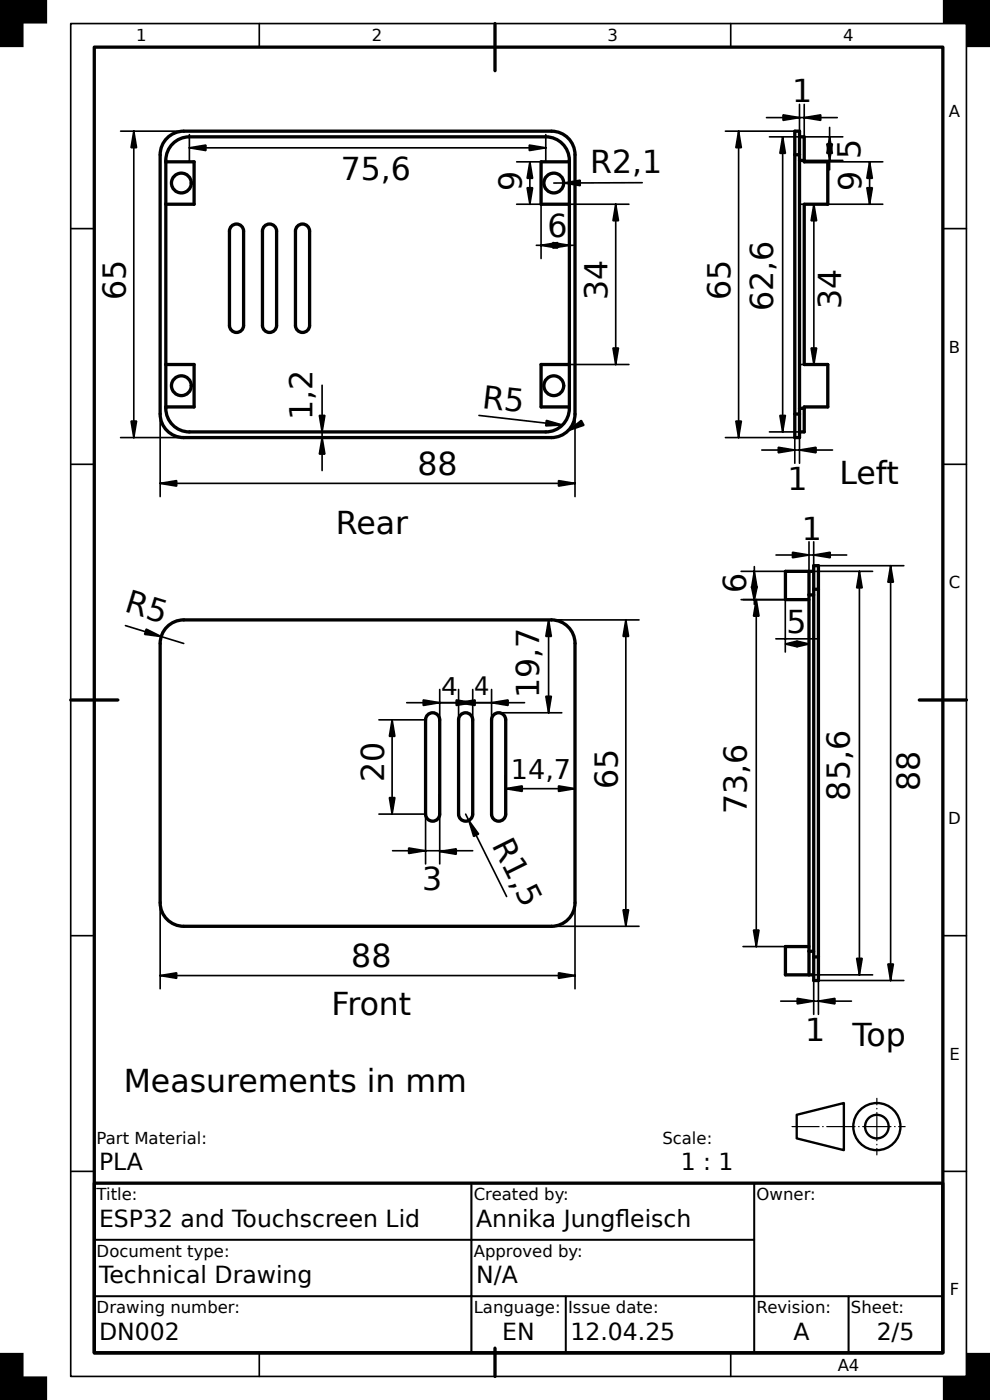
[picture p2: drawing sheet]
<svg xmlns="http://www.w3.org/2000/svg" width="210mm" height="297mm" viewBox="0 0 210 297" stroke-linecap="round" stroke-linejoin="round" font-family="sans-serif">
<path d="M20 10h180v277h-180zM105 5v10M15 148.5h10M195 148.5h10M20 251h180v36h-180zM105 286v6" fill="none" stroke="#000" stroke-width=".7"/>
<g fill="none" stroke="#000" stroke-width=".35">
<path d="M15 5h190v287h-190zM55 5v5M155 5v5M15 48.5h5M200 48.5h5M15 98.5h5M200 98.5h5M15 198.5h5M200 198.5h5M15 248.5h5M20 251h80v12h-80zM100 251h60v12h-60z"/>
<path d="M160 251h40v24h-40zM200 248.5h5M20 275h80v12h-80zM20 263h80v12h-80zM100 275h20v12h-20zM100 263h60v12h-60zM120 275h40v12h-40zM160 275h20v12h-20zM180 275h20v12h-20zM55 287v5M155 287v5"/>
</g>
<path d="M0 0h10v5h-5v5h-5zM200 0h10v10h-5v-5h-5zM0 287h5v5h5v5h-10zM200 292h5v-5h5v10h-10z" fill="#000"/>
<g fill="none" stroke="#000" stroke-width=".5">
<path d="M169 236.5l10-2.5v10l-10-2.5z"/>
<circle cx="186" cy="239" r="5"/>
<circle cx="186" cy="239" r="2.5"/>
</g>
<path d="M168 239h24" fill="none" stroke="#000" stroke-width=".25" stroke-dasharray="6 .7 .1 .7" stroke-dashoffset=".2"/>
<path d="M186 245v-12" fill="none" stroke="#000" stroke-width=".25" stroke-dasharray="6 .7 .1 .7" stroke-dashoffset="4.6"/>
<g fill="#fff">
<path d="M35.8 29a5 5 0 0 1 3.2-1.2h78a5 5 0 0 1 5 5v55a5 5 0 0 1-5 5h-78a5 5 0 0 1-5-5v-55a5 5 0 0 1 1.8-3.8z" fill-rule="evenodd"/>
<path d="M37 30.2a5 5 0 0 1 3.2-1.2h75.6a5 5 0 0 1 5 5v52.6a5 5 0 0 1-5 5h-75.6a5 5 0 0 1-5-5v-52.6a5 5 0 0 1 1.8-3.8z" fill-rule="evenodd"/>
<path d="M37 30.2a5 5 0 0 1 3.2-1.2h75.6a5 5 0 0 1 5 5.3h-6v9h6v34h-6v9h6a5 5 0 0 1-5 5.3h-75.6a5 5 0 0 1-5-5.3h6v-9h-6v-34h6v-9h-6a5 5 0 0 1 1.8-4.1z" fill-rule="evenodd"/>
<path d="M49 48.1a1.5 1.5 0 0 1 1.6-.5 1.5 1.5 0 0 1 1.1 1.4v20a1.5 1.5 0 0 1-1.5 1.5 1.5 1.5 0 0 1-1.5-1.5v-20z" fill-rule="evenodd"/>
<path d="M56.3 47.8a1.5 1.5 0 0 1 1.6-.1 1.5 1.5 0 0 1 .8 1.3v20a1.5 1.5 0 0 1-1.5 1.5 1.5 1.5 0 0 1-1.5-1.5v-20v-.4z" fill-rule="evenodd"/>
<path d="M63.3 47.8a1.5 1.5 0 0 1 1.6-.1 1.5 1.5 0 0 1 .8 1.3v20a1.5 1.5 0 0 1-1.5 1.5 1.5 1.5 0 0 1-1.5-1.5v-20v-.4z" fill-rule="evenodd"/>
<path d="M35.2 34.3h6v9h-6z" fill-rule="evenodd"/>
<path d="M114.8 34.3h6v9h-6z" fill-rule="evenodd"/>
<path d="M35.2 77.3h6v9h-6z" fill-rule="evenodd"/>
<path d="M114.8 77.3h6v9h-6z" fill-rule="evenodd"/>
<circle cx="38.5" cy="38.8" r="2.1"/>
<circle cx="117.5" cy="81.8" r="2.1"/>
<circle cx="38.5" cy="81.8" r="2.1"/>
<circle cx="117.5" cy="38.8" r="2.1"/>
</g>
<g fill="none" stroke="#000" stroke-width=".7">
<path d="M35.2 34.3h6v9h-6M35.8 29a5 5 0 0 1 3.2-1.2h78a5 5 0 0 1 5 5v55a5 5 0 0 1-5 5h-78a5 5 0 0 1-5-5v-55a5 5 0 0 1 1.8-3.8zM37 30.2a5 5 0 0 1 3.2-1.2h75.6a5 5 0 0 1 5 5v52.6a5 5 0 0 1-5 5h-75.6a5 5 0 0 1-5-5v-52.6a5 5 0 0 1 1.8-3.8zM120.8 34.3h-6v9h6M49 48.1a1.5 1.5 0 0 1 1.6-.5 1.5 1.5 0 0 1 1.1 1.4v20a1.5 1.5 0 0 1-1.5 1.5 1.5 1.5 0 0 1-1.5-1.5v-20zM56.3 47.8a1.5 1.5 0 0 1 1.6-.1 1.5 1.5 0 0 1 .8 1.3v20a1.5 1.5 0 0 1-1.5 1.5 1.5 1.5 0 0 1-1.5-1.5v-20v-.4zM63.3 47.8a1.5 1.5 0 0 1 1.6-.1 1.5 1.5 0 0 1 .8 1.3v20a1.5 1.5 0 0 1-1.5 1.5 1.5 1.5 0 0 1-1.5-1.5v-20v-.4zM35.2 77.3h6v9h-6M120.8 77.3h-6v9h6"/>
<circle cx="38.5" cy="38.8" r="2.1"/>
<circle cx="117.5" cy="38.8" r="2.1"/>
<circle cx="38.5" cy="81.8" r="2.1"/>
<circle cx="117.5" cy="81.8" r="2.1"/>
</g>
<g fill="none" stroke="#000" stroke-width=".35">
<path d="M25.6 27.8h13.4M28.4 27.8v65M34 32.8v72.5M40.2 31.4h75.6M40.2 28.6v5.6M109.6 34.3h5.6M112.4 34.3v9M114.8 34.3v20.5M115.8 28.6v5.6M120.8 34.3v20.5M122 32.8v72.5M136.2 38.8h-18.7"/>
<path d="M109.6 43.3h5.6M113.8 52h8M120.8 43.3h12.6M130.6 43.3v34M120.8 77.3h12.6M25.6 92.8h13.4M40.2 92.8h30.9M40.2 91.6h30.9M68.3 81.7v18.1M101.6 88.1l17.7 2.1M34 102.5h88"/>
</g>
<g fill="#000" stroke="#000" stroke-width=".35">
<path d="M28.4 27.8l.6 3.5h-1.2zM40.2 31.4l3.5-.6v1.1zM112.4 34.3l.6 3.5h-1.2zM112.3 30.8l3.5 .6-3.5 .5zM119.6 38.8l3.5-.6v1.2zM111.8 39.8h1.2l-.6 3.5zM114.8 52l3.5-.5v1.1zM117.3 51.5l3.5 .5-3.5 .6zM130.6 43.3l.6 3.5h-1.2zM130 73.8h1.2l-.6 3.5zM27.8 89.3h1.2l-.6 3.5zM68.3 92.8l.6 3.5h-1.2z"/>
<path d="M67.7 88.1h1.2l-.6 3.5zM115.9 89.2l3.4 1-3.5 .1zM120.5 91.4l2.8-2.2 .6 1zM34 102.5l3.5-.5v1.1zM118.5 102l3.5 .5-3.5 .6z"/>
</g>
<g fill="#fff">
<path d="M35.8 132.7a5 5 0 0 1 3.2-1.2h78a5 5 0 0 1 5 5v55a5 5 0 0 1-5 5h-78a5 5 0 0 1-5-5v-55a5 5 0 0 1 1.8-3.8z" fill-rule="evenodd"/>
<path d="M104.6 151.8a1.5 1.5 0 0 1 1.6-.5 1.5 1.5 0 0 1 1.1 1.4v20a1.5 1.5 0 0 1-1.5 1.5 1.5 1.5 0 0 1-1.5-1.5v-20z" fill-rule="evenodd"/>
<path d="M90.9 151.5a1.5 1.5 0 0 1 1.6-.1 1.5 1.5 0 0 1 .8 1.3v20a1.5 1.5 0 0 1-1.5 1.5 1.5 1.5 0 0 1-1.5-1.5v-20v-.5z" fill-rule="evenodd"/>
<path d="M97.9 151.5a1.5 1.5 0 0 1 1.6-.1 1.5 1.5 0 0 1 .8 1.3v20a1.5 1.5 0 0 1-1.5 1.5 1.5 1.5 0 0 1-1.5-1.5v-20v-.5z" fill-rule="evenodd"/>
</g>
<path d="M35.8 132.7a5 5 0 0 1 3.2-1.2h78a5 5 0 0 1 5 5v55a5 5 0 0 1-5 5h-78a5 5 0 0 1-5-5v-55a5 5 0 0 1 1.8-3.8zM90.9 151.5a1.5 1.5 0 0 1 1.6-.1 1.5 1.5 0 0 1 .8 1.3v20a1.5 1.5 0 0 1-1.5 1.5 1.5 1.5 0 0 1-1.5-1.5v-20v-.5zM97.9 151.5a1.5 1.5 0 0 1 1.6-.1 1.5 1.5 0 0 1 .8 1.3v20a1.5 1.5 0 0 1-1.5 1.5 1.5 1.5 0 0 1-1.5-1.5v-20v-.5zM104.6 151.8a1.5 1.5 0 0 1 1.6-.5 1.5 1.5 0 0 1 1.1 1.4v20a1.5 1.5 0 0 1-1.5 1.5 1.5 1.5 0 0 1-1.5-1.5v-20z" fill="none" stroke="#000" stroke-width=".7"/>
<g fill="none" stroke="#000" stroke-width=".35">
<path d="M26.6 132.7l12.4 3.8M105.8 131.5h29.8M116.4 131.5v19.7M132.8 131.5v65M80.4 152.7h9.9M83.2 152.7v20M86.3 149.1h25M93.3 146.3v37M97.3 146.3v26.4M100.3 146.3v26.4M104.3 146.3v26.4M105.8 151.2h13.4"/>
<path d="M80.4 172.7h9.9M90.3 168.6v14.7M98.8 172.7l8.7 17.5M107.3 167.3h14.7M107.3 164.5v8.2M122 164.5v8.2M34 191.5v18.3M83.3 180.5h17M117 196.5h18.6M122 191.5v18.3M34 207h88"/>
</g>
<g fill="#000" stroke="#000" stroke-width=".35">
<path d="M31 133.5l3.2 1.5-3.5-.4zM116.4 131.5l.6 3.5h-1.2zM132.8 131.5l.5 3.5h-1.1zM83.2 152.7l.6 3.5h-1.2zM89.8 148.5l3.5 .6-3.5 .6zM97.3 149.1l3.5-.6v1.2zM96.8 148.5l3.5 .6-3.5 .6zM104.3 149.1l3.5-.6v1.2zM115.8 147.7h1.2l-.6 3.5zM82.6 169.2h1.2l-.6 3.5zM99.4 174.1l2.1 2.8-1 .5zM107.3 167.3l3.5-.6v1.2z"/>
<path d="M118.5 166.7l3.5 .6-3.5 .6zM86.7 179.9l3.5 .6-3.5 .6zM93.3 180.6l3.5-.5v1.1zM132.2 193h1.1l-.5 3.5zM34 207l3.5-.6v1.1zM118.5 206.4l3.5 .6-3.5 .5z"/>
</g>
<g fill="#fff">
<path d="M168.6 27.8h1v1.2h1v5.3h5v9h-5v34h5v9h-5v5.3h-1v1.2h-1z" fill-rule="evenodd"/>
<path d="M169.6 34h1v.3h5v9h-5v34h5v9h-5v.3h-1z" fill-rule="evenodd"/>
<path d="M168.6 32.8h1v55h-1z" fill-rule="evenodd"/>
<path d="M168.6 87.8h1v5h-1z" fill-rule="evenodd"/>
<path d="M168.6 27.8h1v5h-1z" fill-rule="evenodd"/>
<path d="M169.6 86.6h1v5h-1z" fill-rule="evenodd"/>
<path d="M169.6 29h1v5h-1z" fill-rule="evenodd"/>
</g>
<path d="M168.6 27.8h1v65h-1zM168.6 32.8h1M169.6 29h1v5.3h5v9h-5v34h5v9h-5v5.3h-1M169.6 34h1M168.6 87.8h1M169.6 86.6h1" fill="none" stroke="#000" stroke-width=".7"/>
<g fill="none" stroke="#000" stroke-width=".35">
<path d="M153.9 27.8h14.7M156.7 27.8v65M162.6 24.9h15M163.2 29h6.4M166 29v62.6M169.6 22.1v10.7M170.6 34h8.2M170.6 29h8.2M170.6 22.1v10.7M175.6 34.3h11.7M176 27v9M184.5 34.3v9"/>
<path d="M169.8 43.3h5.6M172.6 43.3v34M175.6 43.3h11.7M169.8 77.3h5.6M153.9 92.8h14.7M161.6 95.5h15M163.2 91.6h6.4M168.6 87.8v10.5M169.6 87.8v10.5"/>
</g>
<g fill="#000" stroke="#000" stroke-width=".35">
<path d="M156.7 27.8l.6 3.5h-1.2zM166 29l.6 3.5h-1.2zM166.1 24.4l3.5 .5-3.5 .6zM170.6 24.9l3.5-.5v1.1zM175.4 30.5h1.2l-.6 3.5zM176 29l.6 3.5h-1.2zM184.5 34.3l.5 3.5h-1.1zM172.6 43.3l.6 3.5h-1.1zM183.9 39.8h1.1l-.5 3.5zM172.1 73.8h1.1l-.6 3.5zM156.1 89.3h1.2l-.6 3.5zM165.4 88.1h1.2l-.6 3.5z"/>
<path d="M165.1 94.9l3.5 .6-3.5 .6zM169.6 95.5l3.5-.6v1.2z"/>
</g>
<g fill="#fff">
<path d="M166.6 121.2h6v-1.2h1v88h-1v-1.2h-6v-6h5v-73.6h-5z" fill-rule="evenodd"/>
<path d="M172.6 125h1v78h-1z" fill-rule="evenodd"/>
<path d="M171.6 126.2h1v75.6h-1z" fill-rule="evenodd"/>
<path d="M166.6 200.8h5v6h-5z" fill-rule="evenodd"/>
<path d="M166.6 121.2h5v6h-5z" fill-rule="evenodd"/>
<path d="M172.6 203h1v5h-1z" fill-rule="evenodd"/>
<path d="M171.6 121.2h1v5h-1z" fill-rule="evenodd"/>
<path d="M172.6 120h1v5h-1z" fill-rule="evenodd"/>
<path d="M171.6 201.8h1v5h-1z" fill-rule="evenodd"/>
</g>
<path d="M171.6 121.2v85.6M171.6 126.2h1M172.6 120h1v88h-1zM172.6 121.2h-6v6h5M172.6 125h1M171.6 200.8h-5v6h6M171.6 201.8h1M172.6 203h1" fill="none" stroke="#000" stroke-width=".7"/>
<g fill="none" stroke="#000" stroke-width=".35">
<path d="M164.6 117.7h15M171.6 114.9v6.3M172.6 114.9v6.3h12.5M157.2 121.2h9.4M157.2 127.2h14.4M160 120.2v8M160.4 127.2v73.6M164.6 135.5h9M166.6 126.1v12.2M171.6 126.1v12.2M173.6 120h18.1M182.3 121.2v85.6"/>
<path d="M188.9 120v88M157.6 200.8h14M165.6 212.4h15M172.6 208v7.2M172.6 206.8h12.5M191.7 208h-18.1v7.2"/>
</g>
<path d="M168.1 117.2l3.5 .5-3.5 .6zM172.6 117.7l3.5-.5v1.1zM160 121.2l.6 3.5h-1.2zM160.4 127.2l.6 3.5h-1.2zM182.3 121.2l.6 3.5h-1.2zM188.9 120l.6 3.5h-1.2zM159.8 197.3h1.2l-.6 3.5zM169.1 211.8l3.5 .6-3.5 .6zM173.6 212.4l3.5-.6v1.2zM181.7 203.3h1.2l-.6 3.5zM188.3 204.5h1.2l-.6 3.5z" fill="#000" stroke="#000" stroke-width=".35"/>
<path d="M159.4 124.4h1.2l-.6 2.9z" fill="#000" stroke="#000" stroke-width=".32"/>
<path d="M166.6 136.6l2.5-.6v1.2z" fill="#000" stroke="#000" stroke-width=".3"/>
<path d="M169 136l2.6 .6-2.6 .6z" fill="#000" stroke="#000" stroke-width=".31"/>
<g font-size="6.7">
<text x="168" y="21.7">1</text>
<text x="182.5" y="33.7" transform="rotate(-90 182.5 33.7)">5</text>
<text x="72.3" y="38.2">75,6</text>
<text x="110.7" y="40.5" transform="rotate(-90 110.7 40.5)">9</text>
<text x="125.2" y="36.8">R2,1</text>
<text x="182.8" y="40.5" transform="rotate(-90 182.8 40.5)">9</text>
<text x="116.1" y="50.3">6</text>
<text x="26.7" y="63.6" transform="rotate(-90 26.7 63.6)">65</text>
<text x="128.9" y="63.7" transform="rotate(-90 128.9 63.7)">34</text>
<text x="155" y="63.6" transform="rotate(-90 155 63.6)">65</text>
<text x="164" y="66" transform="rotate(-90 164 66)">62,6</text>
<text x="178.4" y="65.6" transform="rotate(-90 178.4 65.6)">34</text>
<text x="66.3" y="89.1" transform="rotate(-90 66.3 89.1)">1,2</text>
<text x="102.1" y="86.5" transform="rotate(7 102.1 86.5)">R5</text>
<text x="88.6" y="100.8">88</text>
<text x="167.1" y="104">1</text>
<text x="178.1" y="102.7">Left</text>
<text x="71.3" y="113.4">Rear</text>
<text x="170.1" y="114.6">1</text>
<text x="158.3" y="125.9" transform="rotate(-90 158.3 125.9)">6</text>
<text x="26.2" y="129.7" transform="rotate(17 26.2 129.7)">R5</text>
<text x="166.8" y="134.4">5</text>
<text x="114.4" y="148" transform="rotate(-90 114.4 148)">19,7</text>
<text x="81.5" y="165.8" transform="rotate(-90 81.5 165.8)">20</text>
<text x="131" y="167.3" transform="rotate(-90 131 167.3)">65</text>
<text x="195.1" y="167.8" transform="rotate(-90 195.1 167.8)">88</text>
<text x="158.4" y="172.7" transform="rotate(-90 158.4 172.7)">73,6</text>
<text x="180.3" y="169.8" transform="rotate(-90 180.3 169.8)">85,6</text>
<text x="104.2" y="179.2" transform="rotate(64 104.2 179.2)">R1,5</text>
<text x="89.6" y="188.9">3</text>
<text x="74.5" y="205.2">88</text>
<text x="70.3" y="215.4">Front</text>
<text x="170.8" y="220.8">1</text>
<text x="180.8" y="222">Top</text>
<text x="26.2" y="231.8">Measurements in mm</text>
</g>
<text font-size="5.8" x="108.4" y="165.2">14,7</text>
<text font-size="5.4" x="100.6" y="147.3">4</text>
<text font-size="5.2" x="93.6" y="147.3">4</text>
<g font-size="5">
<text x="21" y="248.2">PLA</text>
<text x="144.4" y="248.2">1 : 1</text>
<text x="21" y="260.2">ESP32 and Touchscreen Lid</text>
<text x="101" y="260.2">Annika Jungfeisch</text>
<text x="130.6" y="260.2">l</text>
<text x="21" y="272.2">Technical Drawing</text>
<text x="101" y="272.2">N/A</text>
<text x="21" y="284.2">DN002</text>
<text x="106.5" y="284.2">EN</text>
<text x="121" y="284.2">12.04.25</text>
<text x="168.3" y="284.2">A</text>
<text x="186" y="284.2">2/5</text>
</g>
<g font-size="3.5">
<text x="28.9" y="8.8">1</text>
<text x="78.9" y="8.8">2</text>
<text x="128.9" y="8.8">3</text>
<text x="178.9" y="8.8">4</text>
<text x="201.3" y="24.8">A</text>
<text x="201.3" y="74.8">B</text>
<text x="201.3" y="124.8">C</text>
<text x="201.2" y="174.8">D</text>
<text x="201.4" y="224.8">E</text>
<text x="20.5" y="242.6">Part Material:</text>
<text x="140.5" y="242.6">Scale:</text>
<text x="20.5" y="254.6">Title:</text>
<text x="100.5" y="254.6">Created by:</text>
<text x="160.5" y="254.6">Owner:</text>
<text x="20.5" y="266.6">Document type:</text>
<text x="100.5" y="266.6">Approved by:</text>
<text x="201.5" y="274.8">F</text>
<text x="20.5" y="278.6">Drawing number:</text>
<text x="100.5" y="278.6">Language:</text>
<text x="120.5" y="278.6">Issue date:</text>
<text x="160.5" y="278.6">Revision:</text>
<text x="180.5" y="278.6">Sheet:</text>
<text x="177.7" y="290.8">A4</text>
</g>
</svg>
